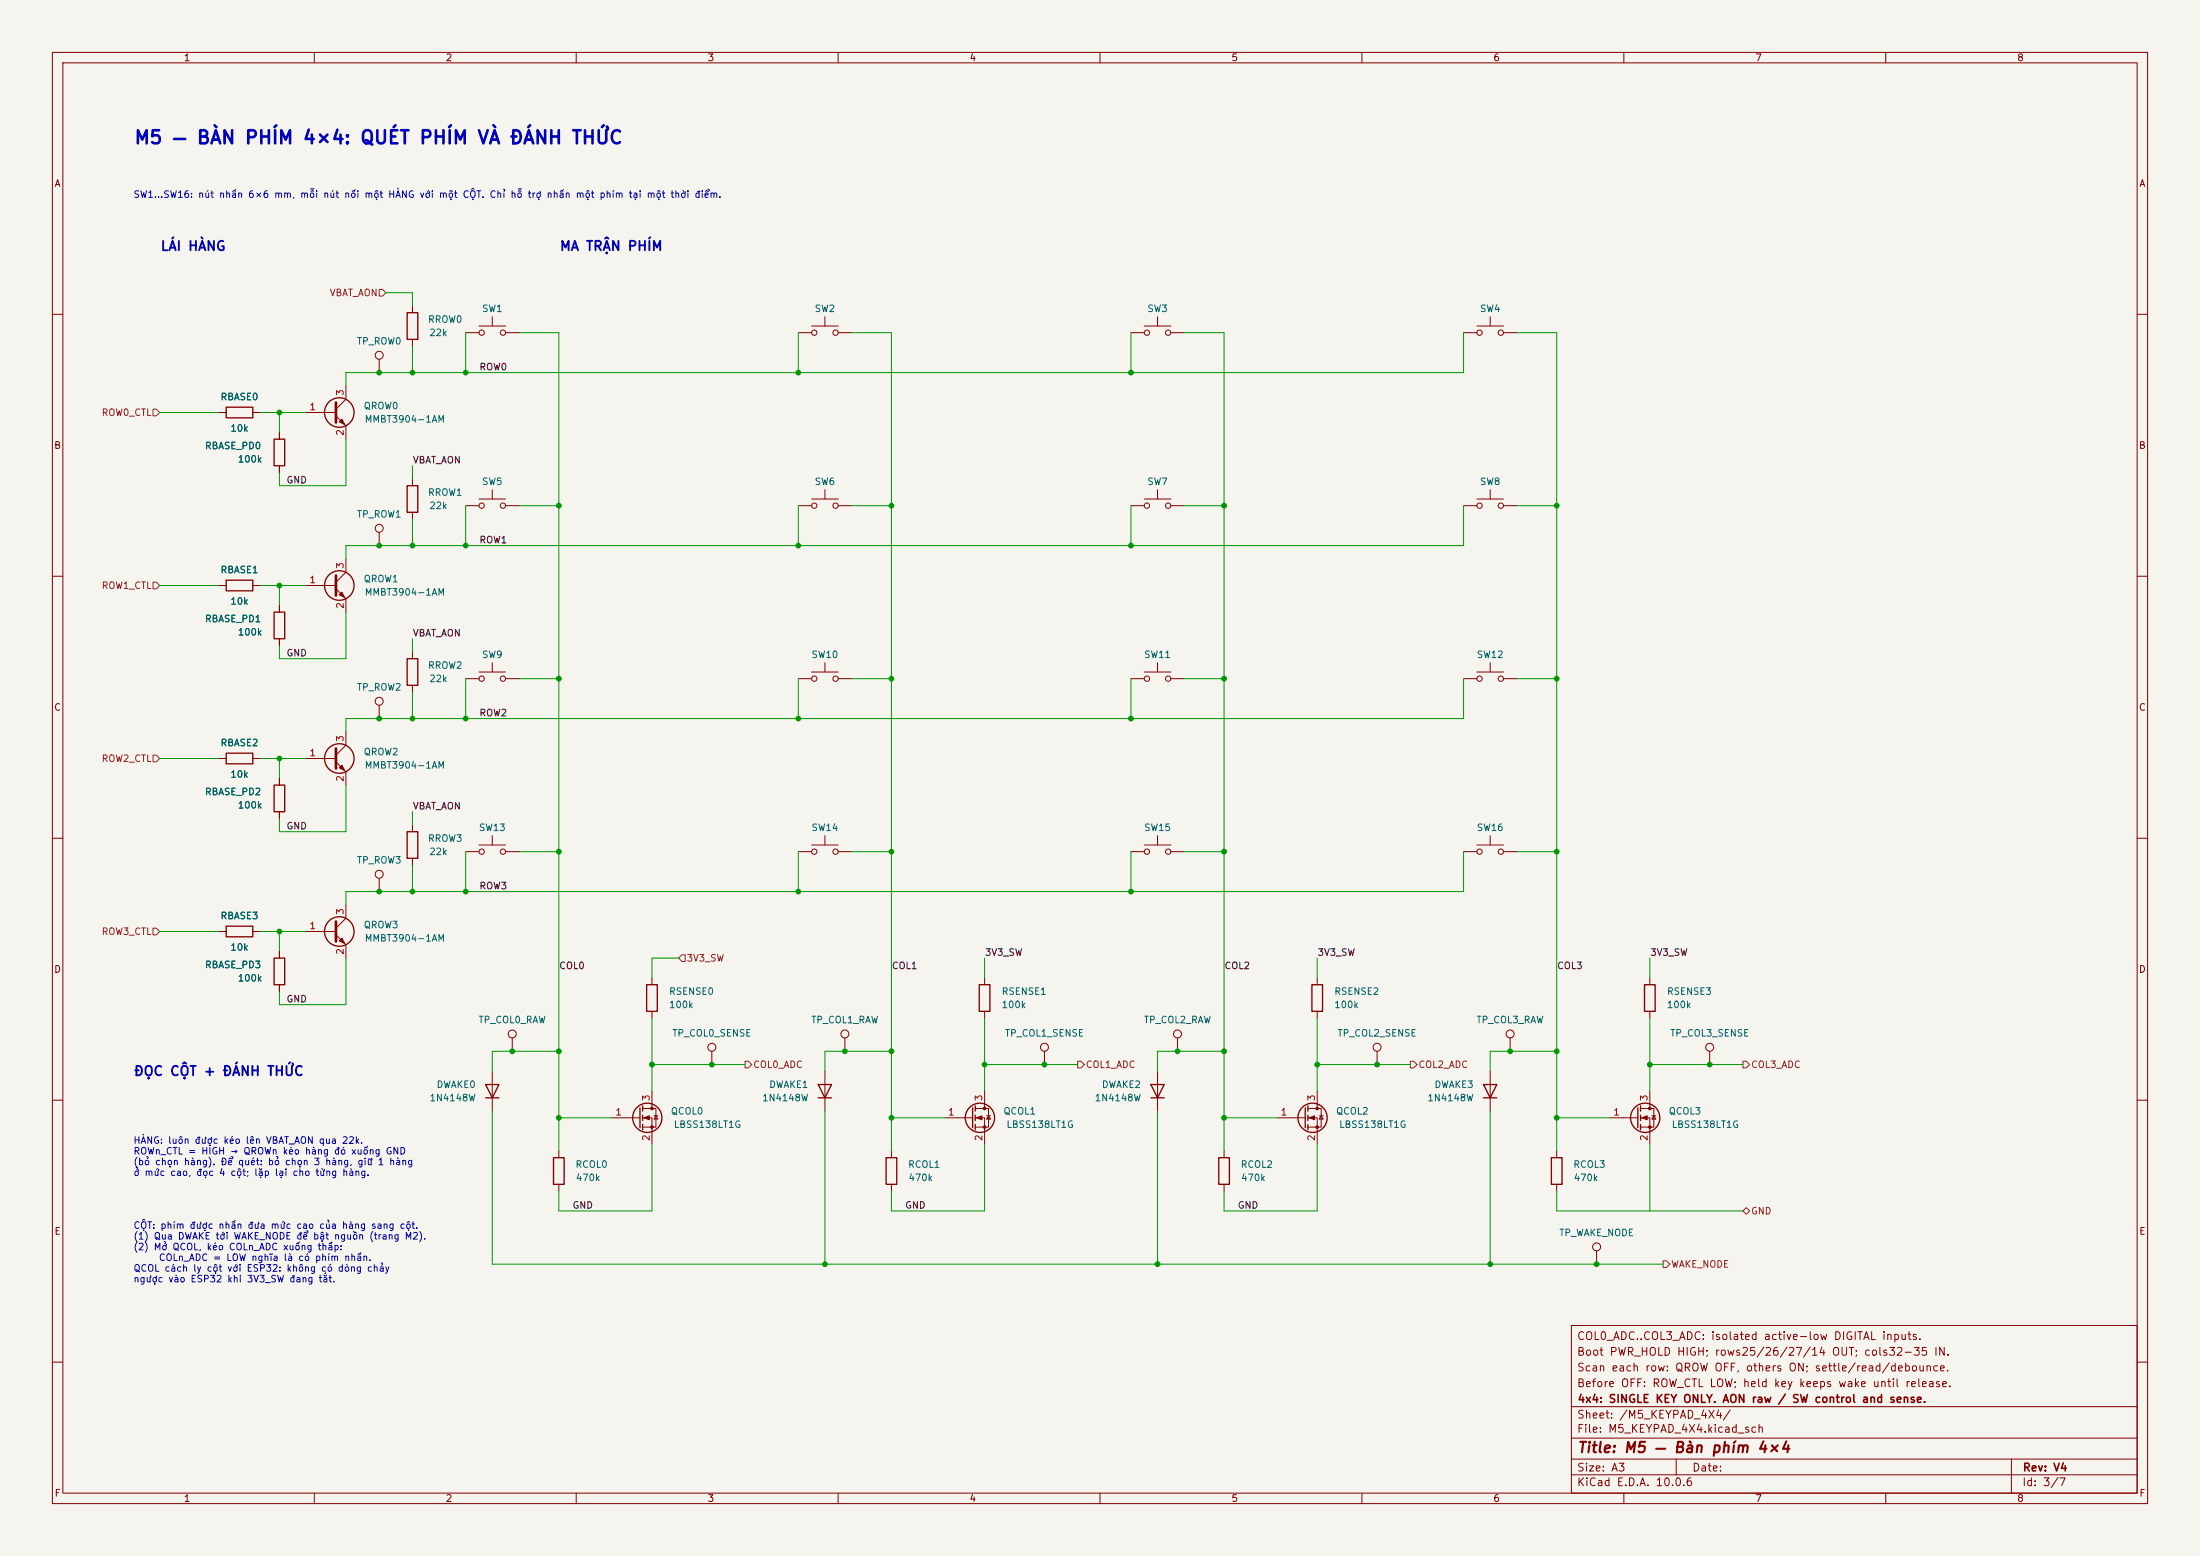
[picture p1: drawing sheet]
<svg xmlns="http://www.w3.org/2000/svg" width="420mm" height="297mm" viewBox="0 0 420 297" stroke-linecap="round" stroke-linejoin="round" font-family="sans-serif">
<path d="M0 0h420v297h-420z" fill="#f5f4ef" stroke="#f5f4ef" stroke-width=".19"/>
<g fill="none" stroke="#840000" stroke-width=".19">
<path d="M10 10h400v277h-400zM12 12h396v273h-396zM60 10v2M110 10v2M160 10v2M210 10v2M260 10v2M310 10v2M360 10v2M78.7 58.4v1.3M10 60h2M41.9 78.7h1.3"/>
<path d="M48.3 78.7h1.2M58.4 78.7h5.7M64.1 79.4l1.9 1.9v2.5M66 73.7v2.5l-1.9 1.9M72.4 68.6v2.5M78.7 64.8v1.2M88.9 63.5h2.5M91.4 62.2h5.1M94 60.5v1.7M96.5 63.5h2.6M152.4 63.5h2.5M154.9 62.2h5.1"/>
<path d="M157.5 60.5v1.7M160 63.5h2.6M215.9 63.5h2.5M218.4 62.2h5.1M221 60.5v1.7M223.5 63.5h2.6M279.4 63.5h2.5M281.9 62.2h5.1M284.5 60.5v1.7M287 63.5h2.6M408 60h2M53.3 82.6v1.2"/>
<path d="M53.3 88.9v1.3M78.7 91.4v1.3M78.7 97.8v1.3M88.9 96.5h2.5M91.4 95.3h5.1M94 93.5v1.8M96.5 96.5h2.6M152.4 96.5h2.5M154.9 95.3h5.1M157.5 93.5v1.8M160 96.5h2.6M215.9 96.5h2.5"/>
<path d="M218.4 95.3h5.1M221 93.5v1.8M223.5 96.5h2.6M279.4 96.5h2.5M281.9 95.3h5.1M284.5 93.5v1.8M287 96.5h2.6M10 110h2M41.9 111.8h1.3M48.3 111.8h1.2M53.3 115.6v1.2M58.4 111.8h5.7"/>
<path d="M64.1 112.4l1.9 1.9v2.5M66 106.7v2.5l-1.9 1.9M72.4 101.6v2.5M408 110h2M53.3 121.9v1.3M66 139.7v2.5l-1.9 1.9M72.4 134.6v2.6M78.7 124.5v1.2M78.7 130.8v1.3M88.9 129.5h2.5M91.4 128.3h5.1M94 126.5v1.8"/>
<path d="M96.5 129.5h2.6M152.4 129.5h2.5M154.9 128.3h5.1M157.5 126.5v1.8M160 129.5h2.6M215.9 129.5h2.5M218.4 128.3h5.1M221 126.5v1.8M223.5 129.5h2.6M279.4 129.5h2.5M281.9 128.3h5.1M284.5 126.5v1.8"/>
<path d="M287 129.5h2.6M10 160h2M41.9 144.8h1.3M48.3 144.8h1.2M53.3 148.6v1.3M53.3 154.9v1.3M58.4 144.8h5.7M64.1 145.4l1.9 1.9v2.6M78.7 157.5v1.3M94 159.5v1.8M157.5 159.5v1.8M221 159.5v1.8"/>
<path d="M284.5 159.5v1.8M408 160h2M41.9 177.8h1.3M48.3 177.8h1.2M58.4 177.8h5.7M64.1 178.4l1.9 1.9v2.6M66 172.7v2.6l-1.9 1.9M72.4 167.6v2.6M78.7 163.8v1.3M88.9 162.6h2.5M91.4 161.3h5.1M96.5 162.6h2.6"/>
<path d="M152.4 162.6h2.5M154.9 161.3h5.1M160 162.6h2.6M215.9 162.6h2.5M218.4 161.3h5.1M223.5 162.6h2.6M279.4 162.6h2.5M281.9 161.3h5.1M287 162.6h2.6M53.3 181.6v1.3M53.3 188v1.2M97.8 198.1v2.6"/>
<path d="M124.5 186.7v1.3M124.5 193v1.3M161.3 198.1v2.6M188 186.7v1.3M188 193v1.3M224.8 198.1v2.6M251.5 186.7v1.3M251.5 193v1.3M288.3 198.1v2.6M315 186.7v1.3M315 193v1.3M10 210h2"/>
<path d="M94 204.5v7.6M106.7 219.7v1.3M116.8 213.4h5.4M122.7 211.6h2.5v3.5h-2.5M122.7 213.4h1.8v5M124.5 208.3v3.3M124.8 213h.8M125.2 213l.4 .6h-.8zM135.9 200.7v2.5M157.5 204.5v7.6M170.2 219.7v1.3M180.3 213.4h5.4"/>
<path d="M186.2 211.6h2.5v3.5h-2.5M186.2 213.4h1.8v5M188 208.3v3.3M188.3 213h.8M188.7 213l.4 .6h-.8zM199.4 200.7v2.5M221 204.5v7.6M233.7 219.7v1.3M243.8 213.4h5.4M249.7 211.6h2.5v3.5h-2.5M249.7 213.4h1.8v5M251.5 208.3v3.3"/>
<path d="M251.8 213h.8M252.2 213l.4 .6h-.8zM262.9 200.7v2.5M284.5 204.5v7.6M297.2 219.7v1.3M307.3 213.4h5.4M313.2 211.6h2.5v3.5h-2.5M313.2 213.4h1.8v5M315 208.3v3.3M315.3 213h.8M315.7 213l.4 .6h-.8zM326.4 200.7v2.5"/>
<path d="M408 210h2M106.7 226.1v1.2M170.2 226.1v1.2M233.7 226.1v1.2M297.2 226.1v1.2M304.8 238.8v2.5M300 253h108v32h-108zM10 260h2M300 278.5h108M300 274.5h108M300 268.5h108M320 278.5v3"/>
<path d="M384 278.5v6.5M408 260h2M60 285v2M110 285v2M160 285v2M210 285v2M260 285v2M300 281.5h108M310 285v2M360 285v2"/>
<circle cx="72.4" cy="67.8" r=".76"/>
<circle cx="91.9" cy="63.5" r=".51"/>
<circle cx="96" cy="63.5" r=".51"/>
<circle cx="155.4" cy="63.5" r=".51"/>
<circle cx="159.5" cy="63.5" r=".51"/>
<circle cx="218.9" cy="63.5" r=".51"/>
<circle cx="223" cy="63.5" r=".51"/>
<circle cx="282.4" cy="63.5" r=".51"/>
<circle cx="286.5" cy="63.5" r=".51"/>
<circle cx="91.9" cy="96.5" r=".51"/>
<circle cx="96" cy="96.5" r=".51"/>
<circle cx="155.4" cy="96.5" r=".51"/>
<circle cx="159.5" cy="96.5" r=".51"/>
<circle cx="218.9" cy="96.5" r=".51"/>
<circle cx="223" cy="96.5" r=".51"/>
<circle cx="282.4" cy="96.5" r=".51"/>
<circle cx="286.5" cy="96.5" r=".51"/>
<circle cx="72.4" cy="100.8" r=".76"/>
<circle cx="72.4" cy="133.9" r=".76"/>
<circle cx="91.9" cy="129.5" r=".51"/>
<circle cx="96" cy="129.5" r=".51"/>
<circle cx="155.4" cy="129.5" r=".51"/>
<circle cx="159.5" cy="129.5" r=".51"/>
<circle cx="218.9" cy="129.5" r=".51"/>
<circle cx="223" cy="129.5" r=".51"/>
<circle cx="282.4" cy="129.5" r=".51"/>
<circle cx="286.5" cy="129.5" r=".51"/>
<circle cx="72.4" cy="166.9" r=".76"/>
<circle cx="91.9" cy="162.6" r=".51"/>
<circle cx="96" cy="162.6" r=".51"/>
<circle cx="155.4" cy="162.6" r=".51"/>
<circle cx="159.5" cy="162.6" r=".51"/>
<circle cx="218.9" cy="162.6" r=".51"/>
<circle cx="223" cy="162.6" r=".51"/>
<circle cx="282.4" cy="162.6" r=".51"/>
<circle cx="286.5" cy="162.6" r=".51"/>
<circle cx="97.8" cy="197.4" r=".76"/>
<circle cx="135.9" cy="199.9" r=".76"/>
<circle cx="161.3" cy="197.4" r=".76"/>
<circle cx="199.4" cy="199.9" r=".76"/>
<circle cx="224.8" cy="197.4" r=".76"/>
<circle cx="262.9" cy="199.9" r=".76"/>
<circle cx="288.3" cy="197.4" r=".76"/>
<circle cx="326.4" cy="199.9" r=".76"/>
<circle cx="304.8" cy="238" r=".76"/>
</g>
<g fill="none" stroke="#840000" stroke-width=".25">
<path d="M77.7 59.7h2.1v5.1h-2.1zM43.2 77.7h5.1v2.1h-5.1zM52.3 83.8h2.1v5.1h-2.1zM77.7 92.7h2.1v5.1h-2.1zM43.2 110.7h5.1v2.1h-5.1zM52.3 116.8h2.1v5.1h-2.1zM77.7 125.7h2.1v5.1h-2.1zM43.2 143.8h5.1v2h-5.1zM52.3 149.9h2.1v5h-2.1zM77.7 158.8h2.1v5h-2.1zM43.2 176.8h5.1v2h-5.1zM52.3 182.9h2.1v5.1h-2.1z"/>
<path d="M123.4 188h2.1v5h-2.1zM186.9 188h2.1v5h-2.1zM250.4 188h2.1v5h-2.1zM313.9 188h2.1v5h-2.1zM92.7 207h2.5l-1.2 2.6zM92.7 209.6h2.5M122.2 211.5v3.8M122.7 211.1v1M122.7 212.9v1M122.7 214.6v1M156.2 207h2.5l-1.2 2.6zM156.2 209.6h2.5"/>
<path d="M185.7 211.5v3.8M186.2 211.1v1M186.2 212.9v1M186.2 214.6v1M219.7 207h2.5l-1.2 2.6zM219.7 209.6h2.5M249.2 211.5v3.8M249.7 211.1v1M249.7 212.9v1M249.7 214.6v1M283.2 207h2.5l-1.2 2.6zM283.2 209.6h2.5"/>
<path d="M312.7 211.5v3.8M313.2 211.1v1M313.2 212.9v1M313.2 214.6v1M105.7 221h2v5.1h-2zM169.2 221h2v5.1h-2zM232.7 221h2v5.1h-2zM296.2 221h2v5.1h-2z"/>
<circle cx="64.8" cy="78.7" r="2.82"/>
<circle cx="64.8" cy="111.8" r="2.82"/>
<circle cx="64.8" cy="144.8" r="2.82"/>
<circle cx="64.8" cy="177.8" r="2.82"/>
<circle cx="123.6" cy="213.4" r="2.79"/>
<circle cx="187.1" cy="213.4" r="2.79"/>
<circle cx="250.6" cy="213.4" r="2.79"/>
<circle cx="314.1" cy="213.4" r="2.79"/>
</g>
<path d="M64.1 76.8v3.8M64.1 109.9v3.8M64.1 142.9v3.8M64.1 175.9v3.8" fill="none" stroke="#840000" stroke-width=".51"/>
<g fill="#840000" stroke="#840000" stroke-width=".19">
<path d="M65.3 80l.5 1-1-.5z"/>
<path d="M186.4 213.4l1.1-.4v.7z"/>
<path d="M64.8 146.6l.5-.5 .5 1z"/>
<path d="M64.8 113.5l.5-.5 .5 1z"/>
<path d="M249.9 213.4l1.1-.4v.7z"/>
<path d="M313.4 213.4l1.1-.4v.7z"/>
<path d="M64.8 179.6l.5-.5 .5 1z"/>
<path d="M122.9 213.4l1.1-.4v.7z"/>
<circle cx="188" cy="211.6" r=".25"/>
<circle cx="188" cy="215.1" r=".25"/>
<circle cx="251.5" cy="211.6" r=".25"/>
<circle cx="251.5" cy="215.1" r=".25"/>
<circle cx="315" cy="211.6" r=".25"/>
<circle cx="315" cy="215.1" r=".25"/>
<circle cx="124.5" cy="211.6" r=".25"/>
<circle cx="124.5" cy="215.1" r=".25"/>
</g>
<path d="M72.4 55.2h.6l.7 .7-.7 .6h-.6zM29.2 78.1h.6l.7 .6-.7 .7h-.6zM29.2 111.1h.6l.7 .7-.7 .6h-.6zM29.2 144.1h.6l.7 .7-.7 .6h-.6zM29.2 177.2h.6l.7 .6-.7 .6h-.6zM130.2 182.2h.6v1.3h-.6l-.7-.6zM142.2 202.6h.7l.6 .6-.6 .6h-.7zM205.7 202.6h.7l.6 .6-.6 .6h-.7zM269.2 202.6h.7l.6 .6-.6 .6h-.7zM332.7 202.6h.7l.6 .6-.6 .6h-.7zM332.7 231.1l.7-.6 .6 .6-.6 .7zM317.5 240.7h.6l.7 .6-.7 .6h-.6z" fill="none" stroke="#725600" stroke-width=".19"/>
<g fill="none" stroke="#009600" stroke-width=".19">
<path d="M73.7 55.9h5v2.5M30.5 78.7h11.4M49.5 78.7h8.9M53.3 78.7v3.9M78.7 66v5.1M88.9 63.5v7.6M99.1 63.5h7.6v156.2M152.4 63.5v7.6M162.6 63.5h7.6v156.2M215.9 63.5v7.6M226.1 63.5h7.6v156.2M279.4 63.5v7.6h-213.4v2.6"/>
<path d="M289.6 63.5h7.6v156.2M66 83.8v8.9h-12.7v-2.5M78.7 88.9v2.5M78.7 99.1v5M88.9 96.5v7.6M99.1 96.5h7.6M152.4 96.5v7.6M162.6 96.5h7.6M215.9 96.5v7.6M226.1 96.5h7.6M279.4 96.5v7.6h-213.4v2.6M289.6 96.5h7.6"/>
<path d="M30.5 111.8h11.4M49.5 111.8h8.9M53.3 111.8v3.8M66 116.8v8.9h-12.7v-2.5M78.7 121.9v2.6M78.7 132.1v5.1M88.9 129.5v7.7M99.1 129.5h7.6M152.4 129.5v7.7M162.6 129.5h7.6M215.9 129.5v7.7M226.1 129.5h7.6"/>
<path d="M279.4 129.5v7.7h-213.4v2.5M289.6 129.5h7.6M30.5 144.8h11.4M49.5 144.8h8.9M53.3 144.8v3.8M66 149.9v8.9h-12.7v-2.6M78.7 154.9v2.6M30.5 177.8h11.4M49.5 177.8h8.9M53.3 177.8v3.8M78.7 165.1v5.1M88.9 162.6v7.6"/>
<path d="M99.1 162.6h7.6M152.4 162.6v7.6M162.6 162.6h7.6M215.9 162.6v7.6M226.1 162.6h7.6M279.4 162.6v7.6h-213.4v2.5M289.6 162.6h7.6M66 182.9v8.9h-12.7v-2.6M124.5 194.3v14M129.5 182.9h-5v3.8M188 182.9v3.8M188 194.3v14"/>
<path d="M251.5 182.9v3.8M251.5 194.3v14M315 182.9v3.8M315 194.3v14M94 212.1v29.2h223.5M106.7 213.4h10.1M106.7 200.7h-12.7v3.8M124.5 203.2h17.7M124.5 218.4v12.7h-17.8v-3.8M157.5 212.1v29.2M170.2 213.4h10.1M170.2 200.7h-12.7v3.8"/>
<path d="M188 203.2h17.7M188 218.4v12.7h-17.8v-3.8M221 212.1v29.2M233.7 213.4h10.1M233.7 200.7h-12.7v3.8M251.5 203.2h17.7M251.5 218.4v12.7h-17.8v-3.8M284.5 212.1v29.2M297.2 213.4h10.1M297.2 200.7h-12.7v3.8M315 203.2h17.7M315 218.4v12.7"/>
<path d="M297.2 227.3v3.8h35.5"/>
</g>
<g fill="#009600" stroke="#009600" stroke-width=".19">
<circle cx="106.7" cy="200.7" r=".46"/>
<circle cx="135.9" cy="203.2" r=".46"/>
<circle cx="78.7" cy="170.2" r=".46"/>
<circle cx="97.8" cy="200.7" r=".46"/>
<circle cx="106.7" cy="213.4" r=".46"/>
<circle cx="124.5" cy="203.2" r=".46"/>
<circle cx="157.5" cy="241.3" r=".46"/>
<circle cx="106.7" cy="162.6" r=".46"/>
<circle cx="215.9" cy="71.1" r=".46"/>
<circle cx="215.9" cy="104.1" r=".46"/>
<circle cx="170.2" cy="96.5" r=".46"/>
<circle cx="233.7" cy="96.5" r=".46"/>
<circle cx="233.7" cy="129.5" r=".46"/>
<circle cx="188" cy="203.2" r=".46"/>
<circle cx="199.4" cy="203.2" r=".46"/>
<circle cx="215.9" cy="137.2" r=".46"/>
<circle cx="170.2" cy="129.5" r=".46"/>
<circle cx="170.2" cy="162.6" r=".46"/>
<circle cx="152.4" cy="170.2" r=".46"/>
<circle cx="170.2" cy="200.7" r=".46"/>
<circle cx="161.3" cy="200.7" r=".46"/>
<circle cx="170.2" cy="213.4" r=".46"/>
<circle cx="152.4" cy="137.2" r=".46"/>
<circle cx="152.4" cy="104.1" r=".46"/>
<circle cx="72.4" cy="71.1" r=".46"/>
<circle cx="72.4" cy="104.1" r=".46"/>
<circle cx="78.7" cy="104.1" r=".46"/>
<circle cx="88.9" cy="104.1" r=".46"/>
<circle cx="53.3" cy="78.7" r=".46"/>
<circle cx="78.7" cy="71.1" r=".46"/>
<circle cx="88.9" cy="71.1" r=".46"/>
<circle cx="53.3" cy="111.8" r=".46"/>
<circle cx="78.7" cy="137.2" r=".46"/>
<circle cx="88.9" cy="137.2" r=".46"/>
<circle cx="53.3" cy="144.8" r=".46"/>
<circle cx="72.4" cy="137.2" r=".46"/>
<circle cx="106.7" cy="96.5" r=".46"/>
<circle cx="297.2" cy="162.6" r=".46"/>
<circle cx="297.2" cy="200.7" r=".46"/>
<circle cx="315" cy="203.2" r=".46"/>
<circle cx="284.5" cy="241.3" r=".46"/>
<circle cx="304.8" cy="241.3" r=".46"/>
<circle cx="297.2" cy="129.5" r=".46"/>
<circle cx="297.2" cy="96.5" r=".46"/>
<circle cx="326.4" cy="203.2" r=".46"/>
<circle cx="215.9" cy="170.2" r=".46"/>
<circle cx="233.7" cy="162.6" r=".46"/>
<circle cx="288.3" cy="200.7" r=".46"/>
<circle cx="297.2" cy="213.4" r=".46"/>
<circle cx="233.7" cy="200.7" r=".46"/>
<circle cx="224.8" cy="200.7" r=".46"/>
<circle cx="233.7" cy="213.4" r=".46"/>
<circle cx="251.5" cy="203.2" r=".46"/>
<circle cx="262.9" cy="203.2" r=".46"/>
<circle cx="221" cy="241.3" r=".46"/>
<circle cx="53.3" cy="177.8" r=".46"/>
<circle cx="106.7" cy="129.5" r=".46"/>
<circle cx="88.9" cy="170.2" r=".46"/>
<circle cx="72.4" cy="170.2" r=".46"/>
<circle cx="152.4" cy="71.1" r=".46"/>
</g>
<text font-size="2.5" fill="#0000c2" x="25.5" y="28.1">M5 — BÀN PHÍM 4×4: QUÉT PHÍM VÀ ĐÁNH THỨC</text>
<text font-size="2" fill="#840000" x="301" y="277.8">Title: M5 — Bàn phím 4×4</text>
<g font-size="1.8" fill="#0000c2">
<text x="30.5" y="48.3">LÁI HÀNG</text>
<text x="106.7" y="48.3">MA TRẬN PHÍM</text>
<text x="25.5" y="205.8">ĐỌC CỘT + ĐÁNH THỨC</text>
</g>
<g font-size="1.5" fill="#840000">
<text x="300.9" y="256.1">COL0_ADC..COL3_ADC: isolated active-low DIGITAL inputs.</text>
<text x="300.9" y="262.1">Scan each row: QROW OFF, others ON; settle/read/debounce.</text>
<text x="300.9" y="259.1">Boot PWR_HOLD HIGH; rows25/26/27/14 OUT; cols32-35 IN.</text>
<text x="300.9" y="265.1">Before OFF: ROW_CTL LOW; held key keeps wake until release.</text>
<text x="301" y="268.1">4x4: SINGLE KEY ONLY. AON raw / SW control and sense.</text>
<text x="300.9" y="273.8">File: M5_KEYPAD_4X4.kicad_sch</text>
<text x="300.9" y="271.1">Sheet: /M5_KEYPAD_4X4/</text>
<text x="300.9" y="281.2">Size: A3</text>
<text x="322.9" y="281.2">Date:</text>
<text x="386" y="281.2">Rev: V4</text>
<text x="300.9" y="284">KiCad E.D.A. 10.0.6</text>
<text x="385.9" y="284">Id: 3/7</text>
</g>
<g font-size="1.3" fill="#840000">
<text x="35" y="12">1</text>
<text x="85" y="12">2</text>
<text x="135" y="12">3</text>
<text x="185" y="12">4</text>
<text x="235" y="12">5</text>
<text x="285" y="12">6</text>
<text x="335" y="12">7</text>
<text x="385" y="12">8</text>
<text x="10.3" y="36">A</text>
<text x="408.3" y="36">A</text>
<text x="10.2" y="86">B</text>
<text x="408.2" y="86">B</text>
<text x="10.2" y="136">C</text>
<text x="408.2" y="136">C</text>
<text x="10.2" y="186">D</text>
<text x="408.2" y="186">D</text>
<text x="10.3" y="236">E</text>
<text x="408.3" y="236">E</text>
<text x="10.3" y="286">F</text>
<text x="35" y="287">1</text>
<text x="85" y="287">2</text>
<text x="135" y="287">3</text>
<text x="185" y="287">4</text>
<text x="235" y="287">5</text>
<text x="285" y="287">6</text>
<text x="335" y="287">7</text>
<text x="385" y="287">8</text>
<text x="408.3" y="286">F</text>
</g>
<g font-size="1.3" fill="#0000c2">
<text x="25.4" y="38.1">SW1…SW16: nút nhấn 6×6 mm, mỗi nút nối một HÀNG với một CỘT. Chỉ hỗ trợ nhấn một phím tại một thời điểm.</text>
<text x="25.4" y="218.6">HÀNG: luôn được kéo lên VBAT_AON qua 22k.</text>
<text x="25.4" y="220.7">ROWn_CTL = HIGH → QROWn kéo hàng đó xuống GND</text>
<text x="25.4" y="222.7">(bỏ chọn hàng). Để quét: bỏ chọn 3 hàng, giữ 1 hàng</text>
<text x="25.4" y="224.8">ở mức cao, đọc 4 cột; lặp lại cho từng hàng.</text>
<text x="25.4" y="234.9">CỘT: phím được nhấn đưa mức cao của hàng sang cột.</text>
<text x="25.4" y="236.9">(1) Qua DWAKE tới WAKE_NODE để bật nguồn (trang M2).</text>
<text x="25.4" y="238.9">(2) Mở QCOL, kéo COLn_ADC xuống thấp:</text>
<text x="25.4" y="243">QCOL cách ly cột với ESP32: không có dòng chảy</text>
<text x="25.4" y="245.1">ngược vào ESP32 khi 3V3_SW đang tắt.</text>
<text x="30.2" y="241">COLn_ADC = LOW nghĩa là có phím nhấn.</text>
</g>
<g font-size="1.3" fill="#725600">
<text x="62.8" y="56.8">VBAT_AON</text>
<text x="19.3" y="79.7">ROW0_CTL</text>
<text x="19.3" y="112.7">ROW1_CTL</text>
<text x="19.3" y="145.7">ROW2_CTL</text>
<text x="19.3" y="178.8">ROW3_CTL</text>
<text x="131" y="183.8">3V3_SW</text>
<text x="143.7" y="204.2">COL0_ADC</text>
<text x="207.2" y="204.2">COL1_ADC</text>
<text x="270.7" y="204.2">COL2_ADC</text>
<text x="334.2" y="204.2">COL3_ADC</text>
<text x="334.2" y="232.1">GND</text>
<text x="318.9" y="242.3">WAKE_NODE</text>
</g>
<g font-size="1.3" fill="#006464">
<text x="91.9" y="59.9">SW1</text>
<text x="155.4" y="59.9">SW2</text>
<text x="218.9" y="59.9">SW3</text>
<text x="282.4" y="59.9">SW4</text>
<text x="81.6" y="61.9">RROW0</text>
<text x="81.8" y="64.5">22k</text>
<text x="68" y="66.1">TP_ROW0</text>
<text x="42" y="76.7">RBASE0</text>
<text x="43.9" y="82.7">10k</text>
<text x="69.3" y="78.4">QROW0</text>
<text x="69.5" y="81">MMBT3904-1AM</text>
<text x="39" y="86.1">RBASE_PD0</text>
<text x="45.3" y="88.6">100k</text>
<text x="81.6" y="94.9">RROW1</text>
<text x="91.9" y="92.9">SW5</text>
<text x="155.4" y="92.9">SW6</text>
<text x="218.9" y="92.9">SW7</text>
<text x="282.4" y="92.9">SW8</text>
<text x="68" y="99.1">TP_ROW1</text>
<text x="81.8" y="97.5">22k</text>
<text x="42" y="109.7">RBASE1</text>
<text x="69.3" y="111.5">QROW1</text>
<text x="69.5" y="114">MMBT3904-1AM</text>
<text x="39" y="119.1">RBASE_PD1</text>
<text x="43.9" y="115.7">10k</text>
<text x="45.3" y="121.6">100k</text>
<text x="91.9" y="125.9">SW9</text>
<text x="154.8" y="125.9">SW10</text>
<text x="218.3" y="125.9">SW11</text>
<text x="281.8" y="125.9">SW12</text>
<text x="81.6" y="128">RROW2</text>
<text x="81.8" y="130.5">22k</text>
<text x="68" y="132.1">TP_ROW2</text>
<text x="42" y="142.7">RBASE2</text>
<text x="43.9" y="148.7">10k</text>
<text x="69.3" y="144.5">QROW2</text>
<text x="69.5" y="147">MMBT3904-1AM</text>
<text x="39" y="152.1">RBASE_PD2</text>
<text x="45.3" y="154.6">100k</text>
<text x="81.6" y="161">RROW3</text>
<text x="91.3" y="158.9">SW13</text>
<text x="154.8" y="158.9">SW14</text>
<text x="218.3" y="158.9">SW15</text>
<text x="281.8" y="158.9">SW16</text>
<text x="68" y="165.1">TP_ROW3</text>
<text x="81.8" y="163.5">22k</text>
<text x="42" y="175.8">RBASE3</text>
<text x="69.3" y="177.5">QROW3</text>
<text x="39" y="185.1">RBASE_PD3</text>
<text x="43.9" y="181.8">10k</text>
<text x="69.5" y="180">MMBT3904-1AM</text>
<text x="45.3" y="187.7">100k</text>
<text x="127.6" y="190.2">RSENSE0</text>
<text x="191.1" y="190.2">RSENSE1</text>
<text x="254.6" y="190.2">RSENSE2</text>
<text x="318.1" y="190.2">RSENSE3</text>
<text x="91.3" y="195.6">TP_COL0_RAW</text>
<text x="127.6" y="192.7">100k</text>
<text x="154.8" y="195.6">TP_COL1_RAW</text>
<text x="191.1" y="192.7">100k</text>
<text x="218.3" y="195.6">TP_COL2_RAW</text>
<text x="254.6" y="192.7">100k</text>
<text x="281.8" y="195.6">TP_COL3_RAW</text>
<text x="318.1" y="192.7">100k</text>
<text x="128.2" y="198.2">TP_COL0_SENSE</text>
<text x="191.7" y="198.2">TP_COL1_SENSE</text>
<text x="255.2" y="198.2">TP_COL2_SENSE</text>
<text x="318.7" y="198.2">TP_COL3_SENSE</text>
<text x="83.2" y="208">DWAKE0</text>
<text x="146.7" y="208">DWAKE1</text>
<text x="210.2" y="208">DWAKE2</text>
<text x="273.7" y="208">DWAKE3</text>
<text x="81.9" y="210.5">1N4148W</text>
<text x="128" y="213.1">QCOL0</text>
<text x="128.5" y="215.6">LBSS138LT1G</text>
<text x="145.4" y="210.5">1N4148W</text>
<text x="191.5" y="213.1">QCOL1</text>
<text x="192" y="215.6">LBSS138LT1G</text>
<text x="208.9" y="210.5">1N4148W</text>
<text x="255" y="213.1">QCOL2</text>
<text x="255.5" y="215.6">LBSS138LT1G</text>
<text x="272.4" y="210.5">1N4148W</text>
<text x="318.5" y="213.1">QCOL3</text>
<text x="319" y="215.6">LBSS138LT1G</text>
<text x="109.7" y="223.2">RCOL0</text>
<text x="109.8" y="225.8">470k</text>
<text x="173.2" y="223.2">RCOL1</text>
<text x="173.3" y="225.8">470k</text>
<text x="236.7" y="223.2">RCOL2</text>
<text x="236.8" y="225.8">470k</text>
<text x="300.2" y="223.2">RCOL3</text>
<text x="300.3" y="225.8">470k</text>
<text x="297.6" y="236.3">TP_WAKE_NODE</text>
</g>
<g font-size="1.3" fill="#0f0f0f">
<text x="91.4" y="71">ROW0</text>
<text x="78.7" y="88.8">VBAT_AON</text>
<text x="54.6" y="92.6">GND</text>
<text x="91.4" y="104">ROW1</text>
<text x="54.6" y="125.6">GND</text>
<text x="78.7" y="121.8">VBAT_AON</text>
<text x="91.4" y="137">ROW2</text>
<text x="78.7" y="154.8">VBAT_AON</text>
<text x="54.6" y="158.6">GND</text>
<text x="91.4" y="170.1">ROW3</text>
<text x="106.7" y="185.3">COL0</text>
<text x="170.2" y="185.3">COL1</text>
<text x="187.9" y="182.8">3V3_SW</text>
<text x="233.7" y="185.3">COL2</text>
<text x="251.4" y="182.8">3V3_SW</text>
<text x="297.2" y="185.3">COL3</text>
<text x="314.9" y="182.8">3V3_SW</text>
<text x="54.6" y="191.6">GND</text>
<text x="109.2" y="231">GND</text>
<text x="172.7" y="231">GND</text>
<text x="236.2" y="231">GND</text>
</g>
<g font-size="1.3" fill="#a90000">
<text x="65.9" y="75.7" transform="rotate(-90 65.9 75.7)">3</text>
<text x="59" y="78.6">1</text>
<text x="65.9" y="83.3" transform="rotate(-90 65.9 83.3)">2</text>
<text x="59" y="111.6">1</text>
<text x="65.9" y="108.7" transform="rotate(-90 65.9 108.7)">3</text>
<text x="65.9" y="116.3" transform="rotate(-90 65.9 116.3)">2</text>
<text x="65.9" y="141.7" transform="rotate(-90 65.9 141.7)">3</text>
<text x="59" y="144.6">1</text>
<text x="65.9" y="149.3" transform="rotate(-90 65.9 149.3)">2</text>
<text x="59" y="177.7">1</text>
<text x="65.9" y="174.7" transform="rotate(-90 65.9 174.7)">3</text>
<text x="65.9" y="182.3" transform="rotate(-90 65.9 182.3)">2</text>
<text x="117.4" y="213.2">1</text>
<text x="124.3" y="210.3" transform="rotate(-90 124.3 210.3)">3</text>
<text x="180.9" y="213.2">1</text>
<text x="187.8" y="210.3" transform="rotate(-90 187.8 210.3)">3</text>
<text x="244.4" y="213.2">1</text>
<text x="251.3" y="210.3" transform="rotate(-90 251.3 210.3)">3</text>
<text x="307.9" y="213.2">1</text>
<text x="314.8" y="210.3" transform="rotate(-90 314.8 210.3)">3</text>
<text x="124.3" y="217.9" transform="rotate(-90 124.3 217.9)">2</text>
<text x="187.8" y="217.9" transform="rotate(-90 187.8 217.9)">2</text>
<text x="251.3" y="217.9" transform="rotate(-90 251.3 217.9)">2</text>
<text x="314.8" y="217.9" transform="rotate(-90 314.8 217.9)">2</text>
</g>
</svg>
